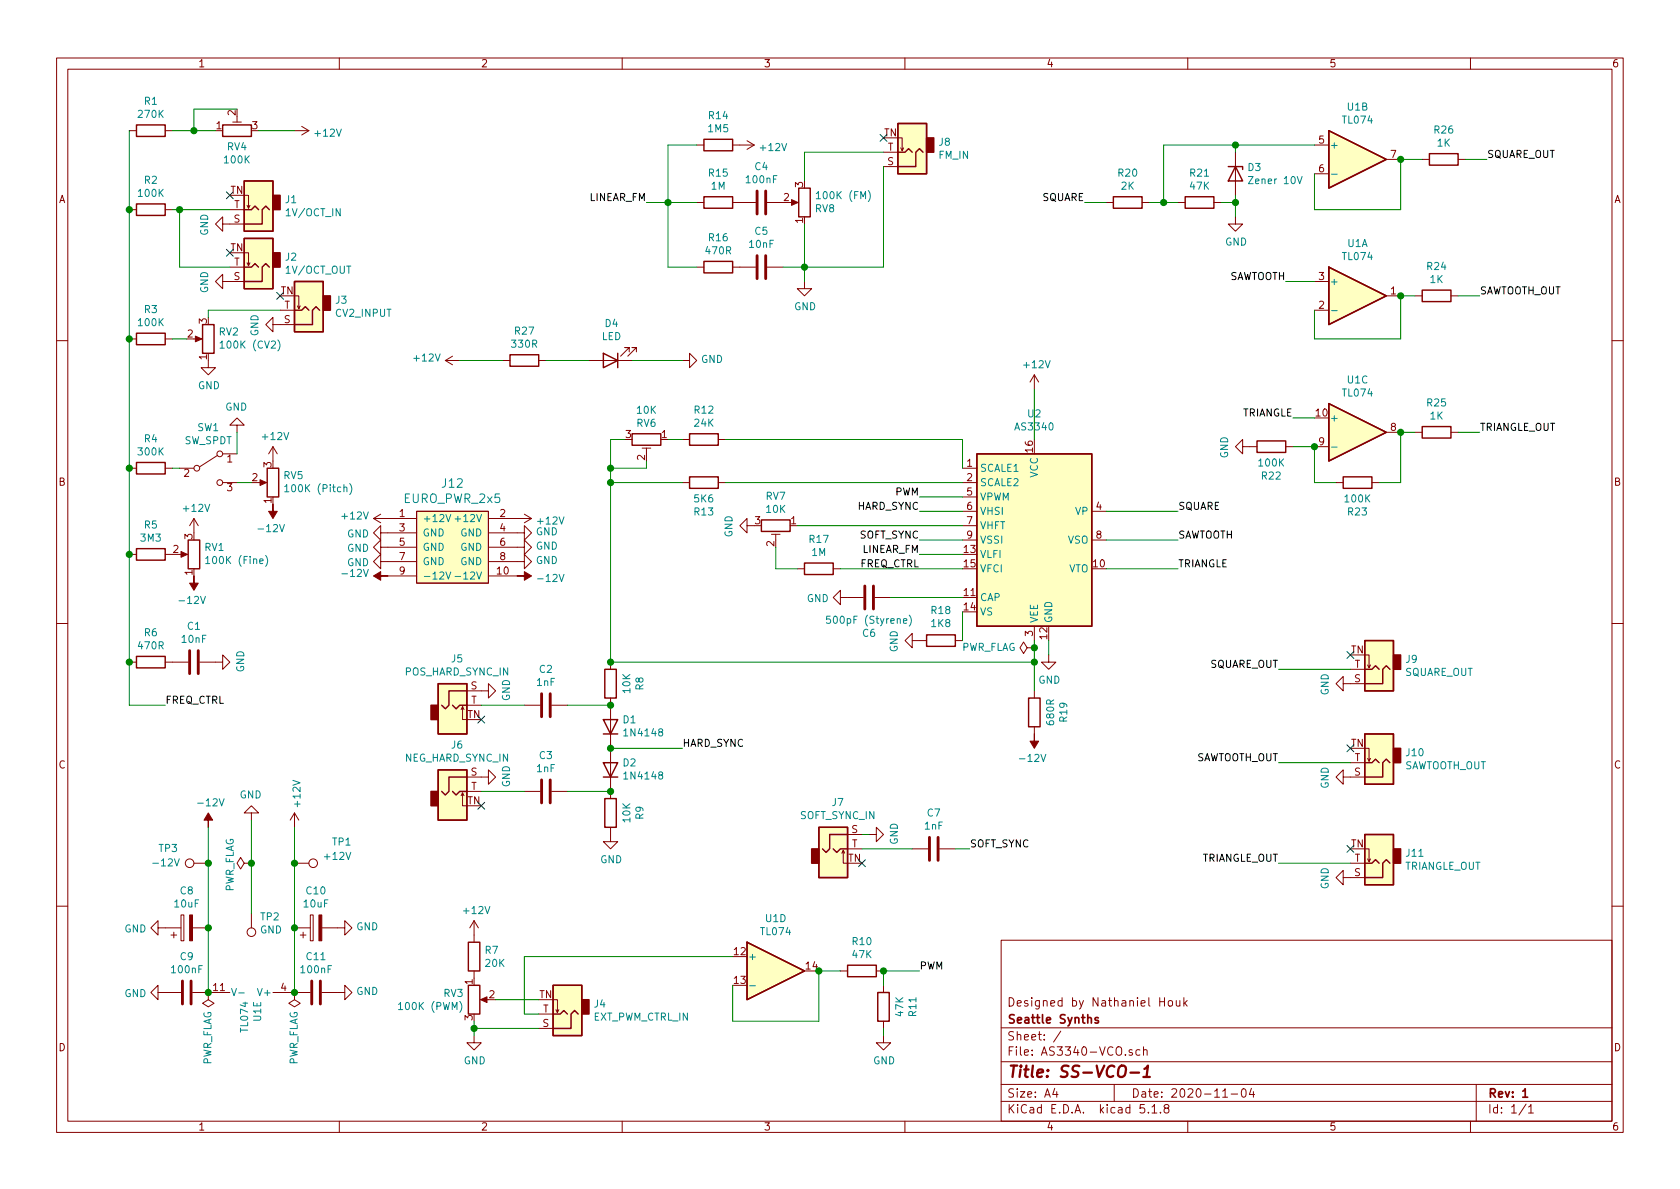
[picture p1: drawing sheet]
<svg xmlns="http://www.w3.org/2000/svg" width="297mm" height="210mm" viewBox="0 0 297 210" stroke-linecap="round" stroke-linejoin="round" font-family="sans-serif">
<g fill="none" stroke="#840000" stroke-width=".18">
<path d="M10 10.3h277v189.9h-277zM12 12.2h273v186.1h-273zM60 10.3v1.9M110 10.3v1.9M160 10.3v1.9M210 10.3v1.9M260 10.3v1.9M22.9 23.1h1.2M22.9 37.1h1.2M29.2 23.1h1.3M29.2 37.1h1.3M39.4 39.6v-1.3l-1.3 1.3 1.3 1.3v-1.3h3.8"/>
<path d="M40.6 37.1h2.6M41.1 21.6h1.6M41.9 20.6v1M43.2 34.5h.7v2.3l.3-.5M43.7 36.3l.2 .5M52.1 23.1h2.5M53.3 22.3l1.3 .8M54.6 23.1l-1.3 .8M123.2 35.8h1.3M123.2 25.6h1.3M129.5 35.8h4.1M129.5 25.6h3.8"/>
<path d="M132.1 24.9l1.2 .7M133.3 25.6l-1.2 .8M135.6 35.8h2.8M139.7 35.8h1M156.2 29.5h2.5M156.2 26.9h2.5M158.7 24.4h.8v2.3l.3-.5M159.3 26.2l.2 .5M195.6 35.8h1.2M201.9 35.8h1.3M208.3 35.8h1.2M214.6 35.8h1.3"/>
<path d="M218.4 38.3v1.3h1.3l-1.3 1.3-1.2-1.3h1.2M218.4 26.9v7.6M232.4 25.6h2.5M232.4 30.7h2.5M245.1 28.2h2.5M251.5 28.2h1.2M257.8 28.2h1.3M22.9 59.9h1.2M29.2 59.9h1.3M34.3 59.9h1M39.4 49.8v-1.3l-1.3 1.3 1.3 1.2v-1.2h3.8M40.6 47.2h2.6"/>
<path d="M43.2 44.7h.7v2.3l.3-.5M43.7 46.5l.2 .5M48.3 57.4v-1.3l-1.3 1.3 1.3 1.3v-1.3h3.8M49.5 54.9h2.6M52.1 52.3h.7v2.3l.3-.5M52.6 54.1l.2 .5M123.2 47.2h1.3M129.5 47.2h4.1M135.6 47.2h2.8M142.2 49.8v1.2h1.3l-1.3 1.3-1.2-1.3h1.2M232.4 54.9h2.5M232.4 49.8h2.5"/>
<path d="M245.1 52.3h2.5M250.2 52.3h1.3M256.5 52.3h1.3M10 60.2h2M36.8 63.7v1.3h1.3l-1.3 1.3-1.2-1.3h1.2M41.9 75.2h1.3l-1.3-1.3-1.3 1.3h1.3v1.2M48.3 79l-.8 1.3M48.3 79v2.5M48.3 79l.7 1.3M78.7 63.7h2.6M78.7 63.7l1.3 .8M80 63l-1.3 .7"/>
<path d="M88.9 63.7h1.3M95.2 63.7h1.3M104.1 63.7h7.7M111.3 62.2v-.7h-.8h.8l-1.6 1.5M112.5 62.2v-.7h-.7h.7l-1.5 1.5M113.5 79.2h1.6M114.3 79.2v1.1M120.6 63.7h1.3v-1.2l1.3 1.2-1.3 1.3v-1.3M120.6 77.7h1.3M127 77.7h1.3M182.9 66.3v2.5M182.9 66.3l-.8 1.3"/>
<path d="M182.9 66.3l.7 1.3M219.7 79v-1.3l-1.3 1.3 1.3 1.3v-1.3h2.5M227.3 79h1.3M232.4 79h2.5M245.1 76.4h2.5M250.2 76.4h1.3M256.5 76.4h1.3M285 60.2h2M22.9 82.8h1.2M22.9 98h1.2M29.2 82.8h1.3M29.2 98h1.3"/>
<path d="M31.7 82.8h2.6M31.7 98h1.1M34.3 91.7l-.8 1.3M34.3 91.7v2.5M34.3 91.7l.8 1.3M38.5 80.5l-3.2 2M39.4 80.3h2.5M39.4 85.3h2.5M45.7 85.3h1M66 91.7h7.7M66 91.7l1.3 .8M67.3 96.8v-1.3l-1.3 1.3 1.3 1.2v-1.2h6.4"/>
<path d="M67.3 99.3v-1.3l-1.3 1.3 1.3 1.3v-1.3h6.4M67.3 94.2v-1.2l-1.3 1.2 1.3 1.3v-1.3h6.4M67.3 90.9l-1.3 .8M73.7 90.4h12.7v12.7h-12.7zM86.4 94.2h6.3v-1.2l1.3 1.2-1.3 1.3v-1.3M86.4 96.8h6.3v-1.3l1.3 1.3-1.3 1.2v-1.2M86.4 99.3h6.3v-1.3l1.3 1.3-1.3 1.3v-1.3M86.4 91.7h7.6M92.7 90.9l1.3 .8M94 91.7l-1.3 .8M120.6 85.3h1.3M127 85.3h1.3"/>
<path d="M132.1 93v-1.3l-1.3 1.3 1.3 1.2v-1.2h1.2M136.4 94.5h1.5M137.2 94.5v1M170.2 82.8h2.5M170.2 85.3h2.5M170.2 90.4h2.5M170.2 87.9h2.5M170.2 93h2.5M170.2 95.5h2.5M193 90.4h2.6M193 95.5h2.6M236.2 85.3h1.3"/>
<path d="M242.6 85.3h1.2M10 110.3h2M22.9 117.1h1.2M29.2 117.1h4.1M35.3 117.1h4.1v-1.3l1.2 1.3-1.2 1.3v-1.3M68.6 101.8h5.1M86.4 101.8h5M107.9 117.1v1.3M141 100.6h1.2M147.3 100.6h1.3M148.6 105.7v-1.3l-1.3 1.3 1.3 1.2v-1.2h4.1M154.7 105.7h2.8"/>
<path d="M161.3 113.3v-1.3l-1.3 1.3 1.3 1.2v-1.2h2.5M168.9 113.3h1.3M181.6 114.5l-.6-1-.7 1 .7 1.1 .6-1.1h1.3M182.9 114.5h.1M182.9 110.7v2.6M185.4 115.8v1.3h1.3l-1.3 1.3-1.3-1.3h1.3M238.8 118.4h2.5M241.3 115.8h.8v2.3l.2-.5M241.8 117.6l.3 .5M285 110.3h2M81.5 125.5l.3-.5v2.2h.7M81.8 125l.2 .5"/>
<path d="M82.5 122.2h3.9v-1.3l1.2 1.3-1.2 1.2v-1.2M82.5 137.4h3.9v-1.3l1.2 1.3-1.2 1.3v-1.3M82.5 139.9h2.6M82.5 124.7h2.6M92.7 139.9h2.8M92.7 124.7h2.8M97.5 139.9h2.8M97.5 124.7h2.8M107.9 123.4v17.8M182.9 122.2v1.2M182.9 128.5v1.3M237.5 120.9v-1.3l-1.3 1.3 1.3 1.3v-1.3h3.8"/>
<path d="M237.5 137.4v-1.3l-1.3 1.3 1.3 1.3v-1.3h3.8M238.8 134.9h2.5M241.3 132.3h.8v2.3l.2-.5M241.8 134.1l.3 .5M34.3 152.6h2.5M43.2 152.6l-.7-1-.6 1 .6 1.1 .7-1.1h1.2M44.4 143.8h1.3l-1.3-1.3-1.2 1.3h1.2v1.2M44.4 152.6h.1M52.1 152.6h2.5M52.1 143.8l-.8 1.2M52.1 143.8v2.5M52.1 143.8l.7 1.2"/>
<path d="M81.5 140.7l.3-.5v2.3h.7M81.8 140.2l.2 .5M107.9 146.3v2.5h1.3l-1.3 1.3-1.2-1.3h1.2M148.8 150.9l.3-.5v2.2h.8M149.1 150.4l.3 .5M149.9 147.6h2.5M149.9 150.1h2.5M153.7 147.6h1.2v-1.3l1.3 1.3-1.3 1.2v-1.2M161.3 150.1h2.8M166.1 150.1h2.8M237.5 155.2v-1.3l-1.3 1.3 1.3 1.3v-1.3h3.8M238.8 152.6h2.5"/>
<path d="M241.3 150.1h.8v2.3l.2-.5M241.8 151.9l.3 .5M10 160.2h2M27.9 164.1v-1.3l-1.2 1.3 1.2 1.2v-1.2h4.1M27.9 175.5v-1.3l-1.2 1.3 1.2 1.3v-1.3h4.1M30.2 165.3h1M30.7 164.8v1.1M32 161.8h.5v4.6h-.5zM34 175.5h6.6M34 164.1h2.8M36.8 175.5v1.3l1 .6-1 .6-1-.6 1-.6M36.8 175.5h.1"/>
<path d="M44.4 161.5v2.6M48.3 175.5h6.6M52.1 175.5v1.3l1 .6-1 .6-1-.6 1-.6M52.1 175.5h.1M52.1 164.1h2.8M53.1 165.3h1M53.6 164.8v1.1M54.9 161.8h.5v4.6h-.5zM56.9 175.5h4.1v-1.3l1.2 1.3-1.2 1.3v-1.3M56.9 164.1h4.1v-1.3l1.2 1.3-1.2 1.2v-1.2M83.8 162.8l-.7 1.3M83.8 162.8v3.8"/>
<path d="M83.8 171.7v1.3M83.8 162.8l.8 1.3M85.3 176.8h1.1M95.2 179.3h2.6M97.8 176.8h.8v2.3l.2-.5M98.3 178.6l.3 .5M148.6 171.7h1.3M154.9 171.7h1.3M156.2 174.2v1.3M177 166.3h108v32h-108zM205.1 177.1h.8M205.9 176.4v1.5"/>
<path d="M206.6 177.1l.2-.2 .5 .2v.7l-.3 .1-.4-.1zM208 176.9l.1 .9 .3 .1 .2-.1M208.6 176.9v1M209.3 176.4v1.5M209.5 177.4l.4 .5M209.9 176.9l-.6 .6M285 160.2h2M60 198.3v1.9M83.8 183.1v1.3h1.3l-1.3 1.3-1.3-1.3h1.3M95.2 181.9h2.6M110 198.3v1.9M156.2 183.1v1.3h1.3l-1.3 1.3-1.3-1.3h1.3"/>
<path d="M156.2 180.6v1.3M160 198.3v1.9M177 194.8h108M177 191.8h108M177 187.8h108M177 181.8h108M186.5 192.5l-.4 1h1M186.8 193v1M187.6 182.3l-1.3 2M197 191.8v3M200.2 185.7l-.4-.1-.2 .2 .1 .2 .5 .2v.3h-.6M201.5 185.7l-.4-.1-.3 .3 .2 .6h.5"/>
<path d="M202.2 185.7l.2-.1 .4 .1v.9M202.2 185.1v1.5M202.3 195.3h-.7l-.1 .7 .3-.1 .5 .1 .1 .2-.1 .5-.2 .1-.6-.1M203 196.7v.1M203.7 195.8l.4-.5v1.5M203.7 196.8h.8M205.2 196.7v.1M206.1 196l-.3-.3 .1-.2a.48 .48 0 0 1 .7-.1l.1 .2-.1 .3-.6 .1a.48 .48 0 0 0-.1 .7l.2 .1 .5-.1 .1-.4-.3-.3M210 198.3v1.9M216.2 194h.8M217.7 193.5h1.1M219.6 192.7l.4-.2a.94 .94 0 0 1 0 1.5 .82 .82 0 0 1-.4-1.3z"/>
<path d="M221.3 192.5l-.4 1h.9M221.6 193v1M260 198.3v1.9M261 191.8v6.5M269.8 195.2l-1.2 2M270.3 195.8l.4-.5v1.5M270.3 196.8h.8"/>
<circle cx="34.8" cy="82.8" r=".51"/>
<circle cx="38.9" cy="80.3" r=".51"/>
<circle cx="38.9" cy="85.3" r=".51"/>
<circle cx="33.5" cy="152.6" r=".76"/>
<circle cx="55.4" cy="152.6" r=".76"/>
<circle cx="44.4" cy="164.8" r=".76"/>
</g>
<path d="M194.2 180a.37 .37 0 0 0-.6 .1l.1 .3 .5 .1v.1l-.2 .3-.4-.1M269.2 193l.5-.5v1.5M269.2 194h.9" fill="none" stroke="#840000" stroke-width=".3"/>
<path d="M199.9 189.7h1.5M202.2 190.4h1.1M202.3 189l.7-.6-.3 2" fill="none" stroke="#840000" stroke-width=".41"/>
<g fill="none" stroke="#840000" stroke-width=".25">
<path d="M24.1 22.1h5.1v2h-5.1zM24.1 36.1h5.1v2h-5.1zM39.4 22.1h5v2h-5zM43.2 32h5.1v8.9h-5.1zM43.2 37.1h1.2l.7-.7 .6 .7M47.6 37.1l-.6-.7-.6 .7v2.5h-3.2M124.5 34.8h5v2h-5zM124.5 24.6h5v2.1h-5zM141.2 33.3h2.1v5h-2.1zM158.7 21.8h5.1v8.9h-5.1zM158.7 26.9h1.3l.7-.6 .6 .6M163.2 26.9l-.6-.6-.7 .6v2.6h-3.2"/>
<path d="M196.8 34.8h5.1v2h-5.1zM209.5 34.8h5.1v2h-5.1zM217.2 29.5h2.5v.5M218.4 29.5l1.3 2.5h-2.5zM234.9 23.1l10.2 5.1-10.2 5.1zM252.7 27.2h5.1v2h-5.1zM24.1 58.9h5.1v2.1h-5.1zM35.8 57.4h2v5.1h-2zM43.2 42.2h5.1v8.8h-5.1zM43.2 47.2h1.2l.7-.6 .6 .6M47.6 47.2l-.6-.6-.6 .6v2.6h-3.2M52.1 49.8h5v8.9h-5z"/>
<path d="M52.1 54.9h1.2l.7-.7 .6 .7M56.5 54.9l-.6-.7-.7 .7v2.5h-3.1M124.5 46.2h5v2.1h-5zM234.9 47.2l10.2 5.1-10.2 5.1zM251.5 51.3h5v2h-5zM90.2 62.7h5v2.1h-5zM106.7 62.5l2.5 1.2-2.5 1.3zM109.2 62.5v2.5M111.8 76.7h5v2h-5zM121.9 76.7h5.1v2h-5.1zM222.2 78h5.1v2h-5.1zM234.9 71.4l10.2 5-10.2 5.1z"/>
<path d="M251.5 75.4h5v2.1h-5zM24.1 81.8h5.1v2h-5.1zM24.1 97h5.1v2.1h-5.1zM33.3 95.5h2v5.1h-2zM47.2 82.8h2.1v5.1h-2.1zM121.9 84.3h5.1v2.1h-5.1zM134.6 91.9h5.1v2.1h-5.1zM142.2 99.6h5.1v2h-5.1zM172.7 80.3h20.3v30.4h-20.3zM237.5 84.3h5.1v2.1h-5.1zM24.1 116.1h5.1v2h-5.1zM106.9 118.4h2.1v5h-2.1z"/>
<path d="M163.8 112.3h5.1v2h-5.1zM241.3 113.3h5.1v8.9h-5.1zM241.3 118.4h1.3l.6-.7 .6 .7M245.7 118.4l-.6-.7-.6 .7v2.5h-3.2M77.5 136.1h5v8.9h-5zM77.5 120.9h5v8.9h-5zM80 139.9l.6 .7 .7-.7h1.2M80 124.7l.6 .6 .7-.6h1.2M82.5 137.4h-3.1v2.5l-.7 .7-.6-.7M82.5 122.2h-3.1v2.5l-.7 .6-.6-.6M106.7 127.2h2.5l-1.3 2.6zM106.7 134.9h2.5l-1.3 2.5z"/>
<path d="M106.7 129.8h2.5M106.7 137.4h2.5M181.9 123.4h2v5.1h-2zM241.3 129.8h5.1v8.9h-5.1zM241.3 134.9h1.3l.6-.7 .6 .7M245.7 134.9l-.6-.7-.6 .7v2.5h-3.2M106.9 141.2h2.1v5.1h-2.1zM144.8 146.3h5.1v8.9h-5.1zM147.3 150.1l.7 .6 .6-.6h1.3M149.9 147.6h-3.2v2.5l-.7 .6-.6-.6M241.3 147.6h5.1v8.9h-5.1zM241.3 152.6h1.3l.6-.6 .6 .6"/>
<path d="M245.7 152.6l-.6-.6-.6 .6v2.6h-3.2M82.8 174.2h2v5.1h-2zM82.8 166.6h2v5.1h-2zM97.8 174.2h5.1v8.9h-5.1zM97.8 179.3h1.3l.6-.6 .6 .6M102.2 179.3l-.6-.6-.6 .6v2.6h-3.2M132.1 166.6l10.1 5.1-10.1 5.1zM149.9 170.7h5v2h-5zM155.2 175.5h2v5.1h-2z"/>
</g>
<g fill="#840000" stroke="#840000" stroke-width=".18">
<path d="M46 84.8l1.1 .5-1.1 .5z"/>
<path d="M48.3 89.1v1.3h.7l-.7 1.3-.8-1.3h.8z"/>
<path d="M32 97.5l1.1 .5-1.1 .5z"/>
<path d="M34.3 101.8v1.3h.8l-.8 1.3-.8-1.3h.8z"/>
<path d="M140 35.3l1.1 .5-1.1 .5z"/>
<path d="M34.5 59.4l1.2 .5-1.2 .5z"/>
<path d="M66 101.8l1.3-.7v.7h1.3h-1.3v.8z"/>
<path d="M91.4 101.8h1.3v-.7l1.3 .7-1.3 .8v-.8z"/>
<path d="M36.8 143.8l.8 1.2h-.8v1.3v-1.3h-.7z"/>
<path d="M182.9 129.8v1.3h.7l-.7 1.2-.8-1.2h.8z"/>
<path d="M56.4 161.8h.5v4.6h-.5z"/>
<path d="M33.5 161.8h.5v4.6h-.5z"/>
<path d="M85 176.8l1.1-.5v1z"/>
</g>
<g fill="none" stroke="#008484" stroke-width=".18">
<path d="M144.3 34.2l.4-.3v1.2M144.3 35.1h.8M153.5 33.7a1.47 1.47 0 0 1 0 1.9M229.4 31.2l.4 1.3 .4-1.3M235.4 30.8h1M235.4 54.9h1M38.9 60.6l.4-.3v1.3M38.9 61.6h.7M49.1 60.1a1.4 1.4 0 0 1 0 1.9M235.4 79.1h1M36.4 98.7l.3-.3v1.3M36.4 99.7h.7"/>
<path d="M47 98.2a1.47 1.47 0 0 1 0 1.9M50.3 86l.4-.3v1.3M50.3 87h.8M61.8 85.5a1.4 1.4 0 0 1 0 1.9M78.8 91l.5 1.2 .4-1.2M80.5 91.8h1M78.8 101.1l.5 1.3 .4-1.3M80.5 101.9h1M146.8 109h-.6l-.1 .6 .5-.2 .3 .3v.3l-.3 .2-.5-.1M159.7 109.8l.7-.1-.1-.3h-.4l-.2 .2 .1 .6h.5M160.8 108.8a1.4 1.4 0 0 1 0 1.9M40.9 174.8l.5 1.3 .4-1.3"/>
<path d="M42.2 175.6h1M70.5 177.6l.3-.3v1.2M70.5 178.5h.7M81.3 177.1a1.4 1.4 0 0 1 0 1.9M132.6 174.3h1"/>
</g>
<g fill="#ffffc2" stroke="#ffffc2" stroke-width=".18">
<path d="M52.1 49.8h5v8.9h-5z"/>
<path d="M241.3 113.3h5.1v8.9h-5.1z"/>
<path d="M241.3 129.8h5.1v8.9h-5.1z"/>
<path d="M241.3 147.6h5.1v8.9h-5.1z"/>
<path d="M234.9 71.4l10.2 5-10.2 5.1z"/>
<path d="M158.7 21.8h5.1v8.9h-5.1z"/>
<path d="M234.9 47.2l10.2 5.1-10.2 5.1z"/>
<path d="M43.2 42.2h5.1v8.8h-5.1z"/>
<path d="M144.8 146.3h5.1v8.9h-5.1z"/>
<path d="M172.7 80.3h20.3v30.4h-20.3z"/>
<path d="M43.2 32h5.1v8.9h-5.1z"/>
<path d="M77.5 136.1h5v8.9h-5z"/>
<path d="M77.5 120.9h5v8.9h-5z"/>
<path d="M73.7 90.4h12.7v12.7h-12.7z"/>
<path d="M234.9 23.1l10.2 5.1-10.2 5.1z"/>
<path d="M132.1 166.6l10.1 5.1-10.1 5.1z"/>
<path d="M97.8 174.2h5.1v8.9h-5.1z"/>
</g>
<g fill="#840000" stroke="#840000" stroke-width=".25">
<path d="M57.1 52.3h1.3v2.6h-1.3z"/>
<path d="M246.4 115.8h1.2v2.6h-1.2z"/>
<path d="M246.4 132.3h1.2v2.6h-1.2z"/>
<path d="M246.4 150.1h1.2v2.5h-1.2z"/>
<path d="M163.8 24.4h1.3v2.5h-1.3z"/>
<path d="M48.3 44.7h1.2v2.5h-1.2z"/>
<path d="M143.5 150.1h1.3v2.5h-1.3z"/>
<path d="M48.3 34.5h1.2v2.6h-1.2z"/>
<path d="M76.2 139.9h1.3v2.6h-1.3z"/>
<path d="M76.2 124.7h1.3v2.5h-1.3z"/>
<path d="M102.9 176.8h1.2v2.5h-1.2z"/>
</g>
<g fill="none" stroke="#840000" stroke-width=".51">
<path d="M133.9 33.8v4M135.4 33.8v4M133.9 45.2v4.1M135.4 45.2v4.1M33.5 115.1v4M35.1 115.1v4M152.9 103.6v4.1M154.4 103.6v4.1M95.8 122.7v4M95.8 137.9v4.1M97.3 122.7v4M97.3 137.9v4.1"/>
<path d="M164.3 148.1v4M165.9 148.1v4M32.3 173.5v4M33.8 173.5v4M55.1 173.5v4M56.6 173.5v4"/>
</g>
<g fill="none" stroke="#008400" stroke-width=".18">
<path d="M41.9 19.3h-7.6v3.8M22.9 23.1v101.6h6.3M30.5 37.1h10.1M30.5 23.1h7.6M31.7 37.1v10.1h8.9M45.7 23.1h6.4M114.3 35.8h8.9M123.2 25.6h-5.1v21.6h5.1M142.2 39.6v10.2M156.2 29.5v17.7h-17.8M156.2 26.9h-14v5.1M191.8 35.8h3.8"/>
<path d="M203.2 35.8h5.1M215.9 35.8h2.5M218.4 25.6v1.3M218.4 34.5v3.8M232.4 25.6h-26.7v10.2M251.5 28.2h-3.9v8.9h-15.2v-6.4M259.1 28.2h3.8M30.5 59.9h2.5M49.5 54.9h-12.7v1.2M227.3 49.8h5.1M250.2 52.3h-2.6v7.6h-15.2v-5M257.8 52.3h3.8"/>
<path d="M41.9 76.4v3.9M81.3 63.7h7.6M96.5 63.7h7.6M110.5 77.7h-2.6v39.4h75M111.8 63.7h8.8M118.1 77.7h2.5M128.3 77.7h41.9v5.1M182.9 68.8v8.9M228.6 79h3.8v6.3h3.8M228.6 73.9h3.8M250.2 76.4h-2.6v8.9h-3.8M257.8 76.4h3.8"/>
<path d="M30.5 82.8h1.2M41.9 85.3h2.5M107.9 85.3h12.7M114.3 81.5v1.3h-6.4M128.3 85.3h41.9M137.2 96.8v3.8h3.8M141 93h29.2M162.6 95.5h7.6M162.6 90.4h7.6M162.6 98h7.6M162.6 87.9h7.6M195.6 95.5h12.7"/>
<path d="M195.6 90.4h12.7M148.6 100.6h21.6M157.5 105.7h12.7M170.2 108.2v5.1M182.9 113.3v8.9M185.4 113.3v2.5M195.6 100.6h12.7M226.1 118.4h12.7M85.1 124.7h7.6M85.1 139.9h7.6M100.3 124.7h7.6M100.3 139.9h7.6"/>
<path d="M107.9 132.3h12.7M226.1 134.9h12.7M36.8 146.3v29.2M44.4 145v16.5M52.1 146.3v29.2M152.4 150.1h8.9M152.4 147.6h1.3M168.9 150.1h2.5M226.1 152.6h12.7M87.6 176.8h7.6M129.5 169.2h-36.8v10.1h2.5M148.6 171.7h-3.8v8.9h-15.3v-6.4"/>
<path d="M162.6 171.7h-6.4v2.5M83.8 180.6v2.5M83.8 181.9h11.4M156.2 181.9v1.2"/>
</g>
<g fill="#008400" stroke="#008400" stroke-width=".25">
<circle cx="34.3" cy="23.1" r=".51"/>
<circle cx="22.9" cy="59.9" r=".51"/>
<circle cx="52.1" cy="152.6" r=".51"/>
<circle cx="36.8" cy="152.6" r=".51"/>
<circle cx="22.9" cy="82.8" r=".51"/>
<circle cx="44.5" cy="152.6" r=".51"/>
<circle cx="247.7" cy="52.3" r=".51"/>
<circle cx="247.7" cy="76.4" r=".51"/>
<circle cx="232.4" cy="79" r=".51"/>
<circle cx="22.9" cy="37.1" r=".51"/>
<circle cx="108" cy="124.7" r=".51"/>
<circle cx="22.9" cy="117.1" r=".51"/>
<circle cx="83.8" cy="181.9" r=".51"/>
<circle cx="108" cy="82.8" r=".51"/>
<circle cx="22.9" cy="98" r=".51"/>
<circle cx="156.2" cy="171.7" r=".51"/>
<circle cx="36.8" cy="175.5" r=".51"/>
<circle cx="118.1" cy="35.8" r=".51"/>
<circle cx="218.4" cy="35.8" r=".51"/>
<circle cx="144.8" cy="171.7" r=".51"/>
<circle cx="218.4" cy="25.6" r=".51"/>
<circle cx="108" cy="117.1" r=".51"/>
<circle cx="205.7" cy="35.8" r=".51"/>
<circle cx="31.8" cy="37.1" r=".51"/>
<circle cx="247.7" cy="28.2" r=".51"/>
<circle cx="142.2" cy="47.2" r=".51"/>
<circle cx="182.9" cy="114.5" r=".51"/>
<circle cx="52.1" cy="164.1" r=".51"/>
<circle cx="108" cy="139.9" r=".51"/>
<circle cx="36.8" cy="164.1" r=".51"/>
<circle cx="108" cy="85.3" r=".51"/>
<circle cx="108" cy="132.3" r=".51"/>
<circle cx="182.9" cy="117.1" r=".51"/>
<circle cx="52.1" cy="175.5" r=".51"/>
</g>
<g fill="none" stroke="#000084" stroke-width=".18">
<path d="M40 33.9l1.2 1.2M41.2 33.9l-1.2 1.2M155.6 23.8l1.2 1.2M156.8 23.8l-1.2 1.2M40 44.1l1.2 1.2M41.2 44.1l-1.2 1.2M48.9 51.7l1.2 1.2M50.1 51.7l-1.2 1.2M238.2 115.2l1.2 1.2M239.4 115.2l-1.2 1.2M84.5 126.6l1.2 1.3M85.7 126.6l-1.2 1.3"/>
<path d="M238.2 131.7l1.2 1.2M239.4 131.7l-1.2 1.2M84.5 141.9l1.2 1.2M85.7 141.9l-1.2 1.2M151.8 152l1.2 1.3M153 152l-1.2 1.3M238.2 149.5l1.2 1.2M239.4 149.5l-1.2 1.2"/>
</g>
<text font-size="2.8" fill="#840000" x="178" y="190.5">Title: SS-VCO-1</text>
<g font-size="2.1" fill="#008484">
<text x="71.5" y="88.9">EURO_PWR_2x5</text>
<text x="78.3" y="86.3">J12</text>
</g>
<g font-size="2.1" fill="#840000">
<text x="178" y="178">Designed by Nathaniel Houk</text>
<text x="178" y="184">Sheet: /</text>
<text x="178" y="181">Seattle Synths</text>
<text x="178" y="186.7">File: AS3340-VCO.sch</text>
<text x="178" y="196.9">KiCad E.D.A. kicad 5.1.8</text>
<text x="178" y="194.1">Size: A4</text>
<text x="200" y="194.1">Date: 2020-11-04</text>
<text x="263" y="194.1">Rev: 1</text>
<text x="263" y="196.9">Id: 1/1</text>
</g>
<g font-size="1.8" fill="#840000">
<text x="35" y="11.9">1</text>
<text x="85" y="11.9">2</text>
<text x="135" y="11.9">3</text>
<text x="185" y="11.9">4</text>
<text x="235" y="11.9">5</text>
<text x="285" y="11.9">6</text>
<text x="38.3" y="22.9">1</text>
<text x="41.7" y="20.4" transform="rotate(-90 41.7 20.4)">2</text>
<text x="44.6" y="22.9">3</text>
<text x="156.3" y="24.1">TN</text>
<text x="156.9" y="29.2">S</text>
<text x="156.9" y="26.7">T</text>
<text x="233.2" y="25.4">5</text>
<text x="245.9" y="27.9">7</text>
<text x="10.4" y="35.9">A</text>
<text x="40.7" y="34.3">TN</text>
<text x="138.6" y="35.6">2</text>
<text x="142" y="33.1" transform="rotate(-90 142 33.1)">3</text>
<text x="233.2" y="30.5">6</text>
<text x="285.4" y="35.9">A</text>
<text x="41.3" y="39.4">S</text>
<text x="41.4" y="36.8">T</text>
<text x="142" y="39.5" transform="rotate(-90 142 39.5)">1</text>
<text x="40.7" y="44.4">TN</text>
<text x="41.4" y="47">T</text>
<text x="41.3" y="49.5">S</text>
<text x="49.6" y="52.1">TN</text>
<text x="233.2" y="49.5">3</text>
<text x="245.9" y="52.1">1</text>
<text x="33.2" y="59.7">2</text>
<text x="36.6" y="57.2" transform="rotate(-90 36.6 57.2)">3</text>
<text x="50.2" y="57.1">S</text>
<text x="50.3" y="54.6">T</text>
<text x="233.2" y="54.6">2</text>
<text x="36.6" y="63.6" transform="rotate(-90 36.6 63.6)">1</text>
<text x="110.6" y="77.5">3</text>
<text x="117" y="77.5">1</text>
<text x="232.7" y="73.7">10</text>
<text x="245.9" y="76.2">8</text>
<text x="40.2" y="81.8">1</text>
<text x="48" y="82.6" transform="rotate(-90 48 82.6)">3</text>
<text x="114" y="81.4" transform="rotate(-90 114 81.4)">2</text>
<text x="171" y="82.5">1</text>
<text x="182.6" y="80" transform="rotate(-90 182.6 80)">16</text>
<text x="233.2" y="78.7">9</text>
<text x="10.4" y="85.9">B</text>
<text x="32.5" y="84.3">2</text>
<text x="40.2" y="86.9">3</text>
<text x="44.6" y="85.1">2</text>
<text x="48" y="89" transform="rotate(-90 48 89)">1</text>
<text x="171" y="85.1">2</text>
<text x="171" y="87.6">5</text>
<text x="285.4" y="85.9">B</text>
<text x="34" y="95.3" transform="rotate(-90 34 95.3)">3</text>
<text x="70.6" y="91.4">1</text>
<text x="70.6" y="94">3</text>
<text x="88.4" y="91.4">2</text>
<text x="88.4" y="94">4</text>
<text x="133.5" y="92.7">3</text>
<text x="139.9" y="92.7">1</text>
<text x="171" y="90.2">6</text>
<text x="171" y="92.7">7</text>
<text x="171" y="95.2">9</text>
<text x="193.8" y="90.2">4</text>
<text x="193.8" y="95.2">8</text>
<text x="30.6" y="97.8">2</text>
<text x="34" y="101.7" transform="rotate(-90 34 101.7)">1</text>
<text x="70.6" y="96.5">5</text>
<text x="70.6" y="99.1">7</text>
<text x="70.6" y="101.6">9</text>
<text x="87.9" y="101.6">10</text>
<text x="88.4" y="96.5">6</text>
<text x="88.4" y="99.1">8</text>
<text x="136.9" y="96.6" transform="rotate(-90 136.9 96.6)">2</text>
<text x="170.5" y="97.8">13</text>
<text x="170.5" y="100.3">15</text>
<text x="193.3" y="100.3">10</text>
<text x="170.5" y="105.4">11</text>
<text x="170.5" y="107.9">14</text>
<text x="182.6" y="112.5" transform="rotate(-90 182.6 112.5)">3</text>
<text x="185.2" y="113" transform="rotate(-90 185.2 113)">12</text>
<text x="238.9" y="115.6">TN</text>
<text x="239.5" y="118.1">T</text>
<text x="83.2" y="121.9">S</text>
<text x="83.3" y="124.5">T</text>
<text x="239.4" y="120.6">S</text>
<text x="82.7" y="127">TN</text>
<text x="10.4" y="135.9">C</text>
<text x="83.2" y="137.2">S</text>
<text x="238.9" y="132.1">TN</text>
<text x="239.4" y="137.2">S</text>
<text x="239.5" y="134.6">T</text>
<text x="285.4" y="135.9">C</text>
<text x="82.7" y="142.2">TN</text>
<text x="83.3" y="139.7">T</text>
<text x="150.5" y="147.3">S</text>
<text x="150.6" y="149.9">T</text>
<text x="238.9" y="149.9">TN</text>
<text x="150" y="152.4">TN</text>
<text x="239.4" y="154.9">S</text>
<text x="239.5" y="152.4">T</text>
<text x="129.8" y="168.9">12</text>
<text x="129.8" y="174">13</text>
<text x="142.5" y="171.4">14</text>
<text x="37.8" y="175.3">11</text>
<text x="49.7" y="175.3">4</text>
<text x="83.6" y="174.1" transform="rotate(-90 83.6 174.1)">1</text>
<text x="86.5" y="176.5">2</text>
<text x="95.4" y="176.5">TN</text>
<text x="96" y="179.1">T</text>
<text x="10.4" y="185.9">D</text>
<text x="83.6" y="180.4" transform="rotate(-90 83.6 180.4)">3</text>
<text x="95.9" y="181.6">S</text>
<text x="285.4" y="185.9">D</text>
<text x="35" y="199.9">1</text>
<text x="85" y="199.9">2</text>
<text x="135" y="199.9">3</text>
<text x="185" y="199.9">4</text>
<text x="235" y="199.9">5</text>
<text x="285" y="199.9">6</text>
</g>
<g font-size="1.8" fill="#008484">
<text x="24.6" y="20.8">270K</text>
<text x="25.6" y="18.5">R1</text>
<text x="125.3" y="23.4">1M5</text>
<text x="125.4" y="21.1">R14</text>
<text x="237.5" y="21.9">TL074</text>
<text x="238.3" y="19.6">U1B</text>
<text x="253.6" y="23.6">R26</text>
<text x="39.8" y="28.9">100K</text>
<text x="40.2" y="26.6">RV4</text>
<text x="55.9" y="24.2">+12V</text>
<text x="134.6" y="26.7">+12V</text>
<text x="166" y="28.1">FM_IN</text>
<text x="166.1" y="25.8">J8</text>
<text x="235.1" y="26.3">+</text>
<text x="254.2" y="25.9">1K</text>
<text x="24.6" y="34.8">100K</text>
<text x="25.6" y="32.5">R2</text>
<text x="50.5" y="35.9">J1</text>
<text x="125.4" y="31.2">R15</text>
<text x="125.8" y="33.5">1M</text>
<text x="132.1" y="32.4">100nF</text>
<text x="133.5" y="30.1">C4</text>
<text x="144.9" y="35.2">100K (FM)</text>
<text x="197.8" y="31.2">R20</text>
<text x="198.3" y="33.5">2K</text>
<text x="210.5" y="31.2">R21</text>
<text x="210.5" y="33.5">47K</text>
<text x="220.7" y="30.2">D3</text>
<text x="221.2" y="32.6">Zener 10V</text>
<text x="36.8" y="41.7" transform="rotate(-90 36.8 41.7)">GND</text>
<text x="50.9" y="38.2">1V/OCT_IN</text>
<text x="133.5" y="41.5">C5</text>
<text x="144.2" y="37.5">RV8</text>
<text x="50.5" y="46.1">J2</text>
<text x="124.9" y="45">470R</text>
<text x="125.4" y="42.7">R16</text>
<text x="132.6" y="43.8">10nF</text>
<text x="216.6" y="43.4">GND</text>
<text x="237.5" y="46">TL074</text>
<text x="238.3" y="43.7">U1A</text>
<text x="252.4" y="47.7">R24</text>
<text x="36.8" y="51.9" transform="rotate(-90 36.8 51.9)">GND</text>
<text x="50.7" y="48.4">1V/OCT_OUT</text>
<text x="59.4" y="53.7">J3</text>
<text x="235.1" y="50.4">+</text>
<text x="252.9" y="50.1">1K</text>
<text x="24.6" y="57.7">100K</text>
<text x="25.6" y="55.4">R3</text>
<text x="38.8" y="59.3">RV2</text>
<text x="45.7" y="59.5" transform="rotate(-90 45.7 59.5)">GND</text>
<text x="59.4" y="56">CV2_INPUT</text>
<text x="91.1" y="59.2">R27</text>
<text x="107" y="57.8">D4</text>
<text x="140.4" y="54.9">GND</text>
<text x="39.6" y="61.6">100K (CV2)</text>
<text x="73.3" y="63.9">+12V</text>
<text x="90.6" y="61.5">330R</text>
<text x="106.4" y="60.1">LED</text>
<text x="124" y="64.2">GND</text>
<text x="181.2" y="65.1">+12V</text>
<text x="35" y="68.8">GND</text>
<text x="237.5" y="70.1">TL074</text>
<text x="238.3" y="67.8">U1C</text>
<text x="252.4" y="71.9">R25</text>
<text x="34.9" y="76.2">SW1</text>
<text x="39.8" y="72.6">GND</text>
<text x="46.6" y="77.8">+12V</text>
<text x="112.6" y="75.5">RV6</text>
<text x="112.7" y="73.2">10K</text>
<text x="122.8" y="73.1">R12</text>
<text x="122.8" y="75.5">24K</text>
<text x="179.7" y="76.1">AS3340</text>
<text x="181.8" y="73.8">U2</text>
<text x="235.1" y="74.5">+</text>
<text x="252.9" y="74.2">1K</text>
<text x="24.6" y="80.5">300K</text>
<text x="25.6" y="78.2">R4</text>
<text x="32.6" y="78.6">SW_SPDT</text>
<text x="173.2" y="83.4">SCALE1</text>
<text x="217.1" y="81.1" transform="rotate(-90 217.1 81.1)">GND</text>
<text x="222.7" y="82.5">100K</text>
<text x="50.2" y="84.7">RV5</text>
<text x="51.2" y="87">100K (Pitch)</text>
<text x="122.8" y="88.8">5K6</text>
<text x="135.5" y="88.4">RV7</text>
<text x="173.2" y="86">SCALE2</text>
<text x="173.2" y="88.5">VPWM</text>
<text x="183.5" y="84.5" transform="rotate(-90 183.5 84.5)">VCC</text>
<text x="223.1" y="84.8">R22</text>
<text x="237.9" y="88.8">100K</text>
<text x="25" y="95.8">3M3</text>
<text x="25.6" y="93.5">R5</text>
<text x="32.6" y="90.5">+12V</text>
<text x="46" y="94.1">-12V</text>
<text x="60.6" y="91.9">+12V</text>
<text x="61.4" y="95">GND</text>
<text x="74.7" y="92.3">+12V</text>
<text x="74.7" y="94.9">GND</text>
<text x="81.2" y="92.3">+12V</text>
<text x="81.4" y="94.9">GND</text>
<text x="94.7" y="94.7">GND</text>
<text x="95.2" y="92.8">+12V</text>
<text x="122.8" y="91.2">R13</text>
<text x="129.5" y="95" transform="rotate(-90 129.5 95)">GND</text>
<text x="135.5" y="90.7">10K</text>
<text x="173.2" y="91.1">VHSI</text>
<text x="173.2" y="93.6">VHFT</text>
<text x="190.2" y="91.1">VP</text>
<text x="238.4" y="91.2">R23</text>
<text x="36.2" y="97.4">RV1</text>
<text x="37.1" y="99.7">100K (Fine)</text>
<text x="61.4" y="97.6">GND</text>
<text x="61.4" y="100.1">GND</text>
<text x="74.7" y="97.4">GND</text>
<text x="74.7" y="99.9">GND</text>
<text x="81.4" y="97.4">GND</text>
<text x="81.4" y="99.9">GND</text>
<text x="94.7" y="97.2">GND</text>
<text x="94.7" y="99.7">GND</text>
<text x="143.2" y="96">R17</text>
<text x="143.6" y="98.3">1M</text>
<text x="173.2" y="98.7">VLFI</text>
<text x="173.2" y="101.2">VFCI</text>
<text x="173.2" y="96.1">VSSI</text>
<text x="188.8" y="96.1">VSO</text>
<text x="188.9" y="101.2">VTO</text>
<text x="32.1" y="106.8">-12V</text>
<text x="60.9" y="102">-12V</text>
<text x="74.7" y="102.5">-12V</text>
<text x="81.6" y="102.5">-12V</text>
<text x="95.5" y="102.9">-12V</text>
<text x="142.6" y="106.5">GND</text>
<text x="173.2" y="106.3">CAP</text>
<text x="25.6" y="112.5">R6</text>
<text x="32.2" y="113.7">10nF</text>
<text x="33.2" y="111.4">C1</text>
<text x="147" y="110.3">500pF (Styrene)</text>
<text x="152.6" y="112.6">C6</text>
<text x="164.7" y="108.6">R18</text>
<text x="164.7" y="110.9">1K8</text>
<text x="173.2" y="108.8">VS</text>
<text x="183.5" y="110.2" transform="rotate(-90 183.5 110.2)">VEE</text>
<text x="186.1" y="110.2" transform="rotate(-90 186.1 110.2)">GND</text>
<text x="24.6" y="114.8">470R</text>
<text x="43.2" y="118.9" transform="rotate(-90 43.2 118.9)">GND</text>
<text x="71.6" y="119.5">POS_HARD_SYNC_IN</text>
<text x="79.9" y="117.1">J5</text>
<text x="95.4" y="119">C2</text>
<text x="158.7" y="115.4" transform="rotate(-90 158.7 115.4)">GND</text>
<text x="169.9" y="115.1">PWR_FLAG</text>
<text x="248.3" y="119.5">SQUARE_OUT</text>
<text x="248.6" y="117.2">J9</text>
<text x="90.2" y="124" transform="rotate(-90 90.2 124)">GND</text>
<text x="94.9" y="121.3">1nF</text>
<text x="111.5" y="122.5" transform="rotate(-90 111.5 122.5)">10K</text>
<text x="113.8" y="122" transform="rotate(-90 113.8 122)">R8</text>
<text x="183.6" y="120.9">GND</text>
<text x="234.9" y="123" transform="rotate(-90 234.9 123)">GND</text>
<text x="110.2" y="127.9">D1</text>
<text x="110.6" y="130.2">1N4148</text>
<text x="186.4" y="128.1" transform="rotate(-90 186.4 128.1)">680R</text>
<text x="188.7" y="127.6" transform="rotate(-90 188.7 127.6)">R19</text>
<text x="71.6" y="134.7">NEG_HARD_SYNC_IN</text>
<text x="79.9" y="132.4">J6</text>
<text x="94.9" y="136.5">1nF</text>
<text x="95.4" y="134.2">C3</text>
<text x="110.2" y="135.5">D2</text>
<text x="110.6" y="137.8">1N4148</text>
<text x="180.6" y="134.7">-12V</text>
<text x="248.1" y="136">SAWTOOTH_OUT</text>
<text x="248.7" y="133.7">J10</text>
<text x="35.4" y="142.6">-12V</text>
<text x="42.4" y="141.2">GND</text>
<text x="53.1" y="142.5" transform="rotate(-90 53.1 142.5)">+12V</text>
<text x="90.2" y="139.2" transform="rotate(-90 90.2 139.2)">GND</text>
<text x="147.2" y="142.5">J7</text>
<text x="234.9" y="139.5" transform="rotate(-90 234.9 139.5)">GND</text>
<text x="58.8" y="149.5">TP1</text>
<text x="111.5" y="145.4" transform="rotate(-90 111.5 145.4)">10K</text>
<text x="113.8" y="144.9" transform="rotate(-90 113.8 144.9)">R9</text>
<text x="141.5" y="144.9">SOFT_SYNC_IN</text>
<text x="158.7" y="149.4" transform="rotate(-90 158.7 149.4)">GND</text>
<text x="163.5" y="146.7">1nF</text>
<text x="164" y="144.4">C7</text>
<text x="27.4" y="153.2">-12V</text>
<text x="28.1" y="150.7">TP3</text>
<text x="57.5" y="152.1">+12V</text>
<text x="106.1" y="152.6">GND</text>
<text x="248.3" y="153.8">TRIANGLE_OUT</text>
<text x="248.7" y="151.5">J11</text>
<text x="30.9" y="160.5">10uF</text>
<text x="31.9" y="158.2">C8</text>
<text x="41.3" y="157.9" transform="rotate(-90 41.3 157.9)">PWR_FLAG</text>
<text x="53.8" y="160.5">10uF</text>
<text x="54.2" y="158.2">C10</text>
<text x="82.1" y="161.6">+12V</text>
<text x="234.9" y="157.3" transform="rotate(-90 234.9 157.3)">GND</text>
<text x="22" y="164.9">GND</text>
<text x="46" y="165.1">GND</text>
<text x="46.1" y="162.8">TP2</text>
<text x="63" y="164.5">GND</text>
<text x="134.6" y="165.4">TL074</text>
<text x="135.4" y="163.1">U1D</text>
<text x="150.8" y="167.1">R10</text>
<text x="30.5" y="172.1">100nF</text>
<text x="31.9" y="169.8">C9</text>
<text x="53.3" y="172.1">100nF</text>
<text x="54.3" y="169.8">C11</text>
<text x="85.8" y="168.7">R7</text>
<text x="85.9" y="171">20K</text>
<text x="132.2" y="169.8">+</text>
<text x="150.8" y="169.4">47K</text>
<text x="22" y="176.3">GND</text>
<text x="45.9" y="176.1">V+</text>
<text x="63" y="175.9">GND</text>
<text x="71" y="178.6">100K (PWM)</text>
<text x="78.5" y="176.3">RV3</text>
<text x="105.1" y="178.2">J4</text>
<text x="159.7" y="179.7" transform="rotate(-90 159.7 179.7)">47K</text>
<text x="162" y="179.7" transform="rotate(-90 162 179.7)">R11</text>
<text x="43.9" y="182.4" transform="rotate(-90 43.9 182.4)">TL074</text>
<text x="46.2" y="180.6" transform="rotate(-90 46.2 180.6)">U1E</text>
<text x="104.8" y="180.5">EXT_PWM_CTRL_IN</text>
<text x="37.4" y="188.5" transform="rotate(-90 37.4 188.5)">PWR_FLAG</text>
<text x="52.6" y="188.5" transform="rotate(-90 52.6 188.5)">PWR_FLAG</text>
<text x="82" y="188.2">GND</text>
<text x="154.4" y="188.2">GND</text>
</g>
<g font-size="1.8">
<text x="262.9" y="27.9">SQUARE_OUT</text>
<text x="104.2" y="35.6">LINEAR_FM</text>
<text x="184.2" y="35.6">SQUARE</text>
<text x="217" y="49.5">SAWTOOTH</text>
<text x="261.6" y="52.1">SAWTOOTH_OUT</text>
<text x="219.6" y="73.7">TRIANGLE</text>
<text x="261.6" y="76.2">TRIANGLE_OUT</text>
<text x="158.2" y="87.6">PWM</text>
<text x="151.6" y="90.2">HARD_SYNC</text>
<text x="151.9" y="95.2">SOFT_SYNC</text>
<text x="208.3" y="95.2">SAWTOOTH</text>
<text x="208.3" y="90.2">SQUARE</text>
<text x="151.9" y="100.3">FREQ_CTRL</text>
<text x="152.5" y="97.8">LINEAR_FM</text>
<text x="208.3" y="100.3">TRIANGLE</text>
<text x="213.8" y="118.1">SQUARE_OUT</text>
<text x="29.2" y="124.5">FREQ_CTRL</text>
<text x="120.6" y="132.1">HARD_SYNC</text>
<text x="211" y="134.6">SAWTOOTH_OUT</text>
<text x="171.4" y="149.9">SOFT_SYNC</text>
<text x="212.3" y="152.4">TRIANGLE_OUT</text>
<text x="162.6" y="171.4">PWM</text>
</g>
</svg>
